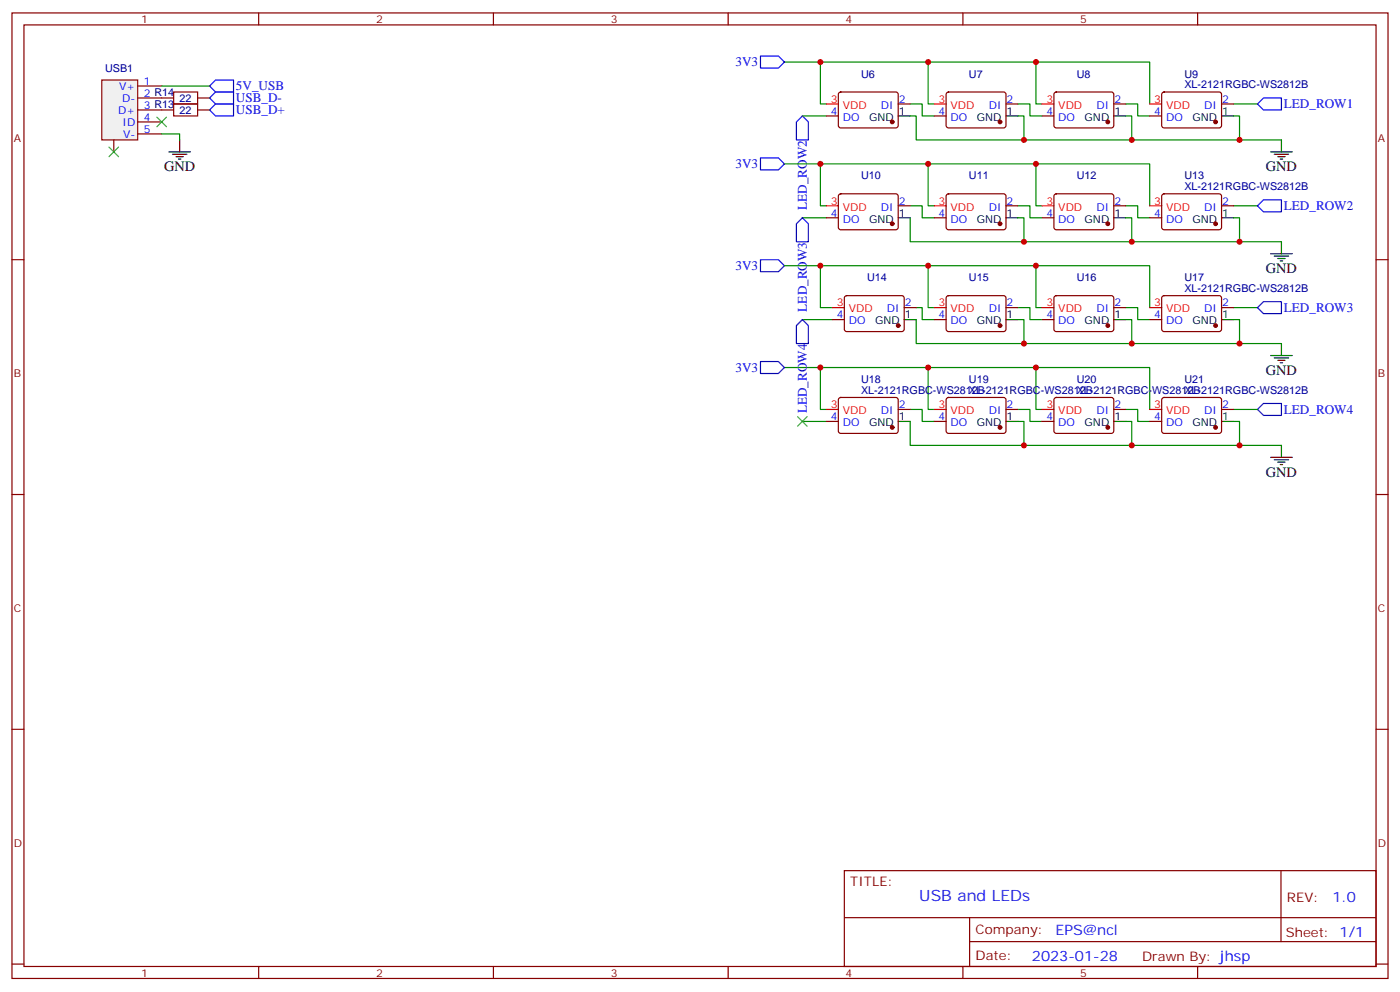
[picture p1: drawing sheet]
<svg xmlns="http://www.w3.org/2000/svg" width="412mm" height="292mm" viewBox="0 0 412 292" stroke-linecap="round" stroke-linejoin="round" font-family="sans-serif">
<g fill="none" stroke="#870000" stroke-width=".35">
<path d="M3.5 3.8h405.4v284.3h-405.4zM7.1 7.3h398.2v277.3h-398.2zM76.2 3.8v3.5M145.3 3.8v3.5M214.5 3.8v3.5M283.6 3.8v3.5M352.8 3.8v3.5M3.5 76.5h3.6M405.3 76.5h3.6M3.5 145.6h3.6M405.3 145.6h3.6M3.5 214.8h3.6"/>
<path d="M405.3 214.8h3.6M248.7 256.4h156.6v28.2h-156.6zM377.3 256.4v20.9M248.7 270.2h156.5M285.6 277.3h119.6M285.6 270.2v14.2M3.5 283.9h3.6M76.2 284.6v3.5M145.3 284.6v3.5M214.5 284.6v3.5M283.6 284.6v3.5M352.8 284.6v3.5"/>
<path d="M405.3 283.9h3.6"/>
</g>
<g fill="none" stroke="#008700" stroke-width=".35">
<path d="M231.1 18.3h107.6v12.3M241.7 18.3v12.3h1.7M273.4 18.3v12.3h1.8M305.2 18.3v12.3h1.7M236.4 34.1h7M268.1 30.6h3.5v3.5h3.6M268.1 34.1h1.8v7.1h107.6M299.9 30.6h3.5v3.5h3.5M299.9 34.1h1.7v7.1M331.6 34.1h1.8v7.1M331.6 30.6h3.5v3.5h3.6M363.4 34.1h1.7v7.1"/>
<path d="M363.4 30.6h7M231.1 48.3h107.6v12.3M241.7 48.3v12.3h1.7M273.4 48.3v12.3h1.8M305.2 48.3v12.3h1.7M231.1 78.2h107.6v12.4M236.4 64.1h7M241.7 78.2v12.4h3.5M268.1 64.1v7.1h109.4M268.1 60.6h3.5v3.5h3.6M273.4 78.2v12.4h1.8M299.9 64.1h1.7v7.1"/>
<path d="M299.9 60.6h3.5v3.5h3.5M305.2 78.2v12.4h1.7M331.6 60.6h3.5v3.5h3.6M331.6 64.1h1.8v7.1M363.4 64.1h1.7v7.1M363.4 60.6h7M236.4 94.1h8.8M269.9 94.1v7.1h107.6M269.9 90.6h1.7v3.5h3.6M299.9 94.1h1.7v7.1M299.9 90.6h3.5v3.5h3.5M331.6 90.6h3.5v3.5h3.6"/>
<path d="M331.6 94.1h1.8v7.1M363.4 94.1h1.7v7.1M363.4 90.6h7M231.1 108.2h107.6v12.4M241.7 108.2v12.4h1.7M273.4 108.2v12.4h1.8M305.2 108.2v12.4h1.7M236.4 124.1h7M268.1 120.6h3.5v3.5h3.6M268.1 124.1v7.1h109.4M299.9 120.6h3.5v3.5h3.5M299.9 124.1h1.7v7.1"/>
<path d="M331.6 124.1h1.8v7.1M331.6 120.6h3.5v3.5h3.6M363.4 124.1h1.7v7.1M363.4 120.6h7"/>
</g>
<path d="M224 16.5h5.3l1.8 1.8-1.8 1.7h-5.3zM236.4 34.1l1.7 1.8v5.3h-3.5v-5.3zM370.4 30.6l1.8-1.7h5.3v3.5h-5.3zM224 46.5h5.3l1.8 1.8-1.8 1.7h-5.3zM224 76.5h5.3l1.8 1.7-1.8 1.8h-5.3zM236.4 64.1l1.7 1.8v5.3h-3.5v-5.3zM370.4 60.6l1.8-1.8h5.3v3.6h-5.3zM236.4 94.1l1.7 1.8v5.3h-3.5v-5.3zM370.4 90.6l1.8-1.8h5.3v3.6h-5.3zM224 106.5h5.3l1.8 1.7-1.8 1.8h-5.3zM370.4 120.6l1.8-1.8h5.3v3.5h-5.3z" fill="none" stroke="#00f" stroke-width=".35"/>
<g fill="none" stroke="#000" stroke-width=".35">
<path d="M374.3 44.7h6.3M375.4 45.4h4.2M376.4 46.1h2.1M377.1 46.8h.7M377.5 41.2v3.5M374.3 74.7h6.3M375.4 75.4h4.2M376.4 76.1h2.1M377.1 76.8h.7M377.5 71.2v3.5M374.3 104.7h6.3M375.4 105.4h4.2"/>
<path d="M376.4 106.1h2.1M377.1 106.8h.7M377.5 101.2v3.5M374.3 134.7h6.3M375.4 135.4h4.2M376.4 136.1h2.1M377.1 136.8h.7M377.5 131.2v3.5"/>
</g>
<path d="M234.9 122.7l2.9 2.8M237.8 122.7l-2.9 2.8" fill="none" stroke="#3c3" stroke-width=".35"/>
<path d="M30 23.6h10.6v17.6h-10.6z" fill="#f0f0f0" stroke="#870000" stroke-width=".35"/>
<g fill="none" stroke="#870000" stroke-width=".35">
<path d="M40.6 25.3h7M40.6 28.9h10.6M40.6 32.4h10.6M40.6 35.9h7M40.6 39.4h7M58.2 28.9h3.5M58.2 32.4h3.5M243.4 34.1h3.5M247.2 27.3l.4-.2h16.6l.4 .7-.1 9.4-.6 .5-16.5-.1-.5-.6v-9.2zM264.6 30.6h3.5M275.2 34.1h3.5M278.9 27.3l.5-.2h16.5l.4 .7v9.4l-.7 .5-16.5-.1-.4-.6v-9.2z"/>
<path d="M296.3 30.6h3.6M306.9 34.1h3.5M310.7 27.3l.4-.2h16.6l.4 .7-.1 9.4-.6 .5-16.5-.1-.5-.6v-9.2zM328.1 30.6h3.5M338.7 34.1h3.5M342.4 27.3l.5-.2h16.5l.4 .7v9.4l-.7 .5-16.5-.1-.4-.6v-9.2zM359.8 30.6h3.6M33.5 41.2v3.5M247.2 57.3l.4-.2h16.6l.4 .7-.1 9.4-.6 .5-16.5-.1-.5-.6v-9.2zM278.9 57.3l.5-.2h16.5l.4 .7v9.4l-.7 .5-16.5-.1-.4-.6v-9.2zM310.7 57.3l.4-.2h16.6l.4 .7-.1 9.4-.6 .5-16.5-.1-.5-.6v-9.2zM342.4 57.3l.5-.2h16.5l.4 .7v9.4l-.7 .5-16.5-.1-.4-.6v-9.2z"/>
<path d="M243.4 64.1h3.5M264.6 60.6h3.5M275.2 64.1h3.5M296.3 60.6h3.6M306.9 64.1h3.5M328.1 60.6h3.5M338.7 64.1h3.5M359.8 60.6h3.6M245.2 94.1h3.5M248.9 87.3l.5-.2h16.5l.4 .7v9.4l-.7 .4h-16.5l-.4-.7v-9.1zM266.3 90.6h3.6M275.2 94.1h3.5"/>
<path d="M278.9 87.3l.5-.2h16.5l.4 .7v9.4l-.7 .4h-16.5l-.4-.7v-9.1zM296.3 90.6h3.6M306.9 94.1h3.5M310.7 87.3l.4-.2h16.6l.4 .7-.1 9.4-.6 .4h-16.5l-.5-.7v-9.1zM328.1 90.6h3.5M338.7 94.1h3.5M342.4 87.3l.5-.2h16.5l.4 .7v9.4l-.7 .4h-16.5l-.4-.7v-9.1zM359.8 90.6h3.6M247.2 117.3l.4-.2h16.6l.4 .7-.1 9.4-.6 .4h-16.5l-.5-.7v-9.1zM278.9 117.3l.5-.2h16.5l.4 .7v9.4l-.7 .4h-16.5l-.4-.7v-9.1zM310.7 117.3l.4-.2h16.6l.4 .7-.1 9.4-.6 .4h-16.5l-.5-.7v-9.1zM342.4 117.3l.5-.2h16.5l.4 .7v9.4l-.7 .4h-16.5l-.4-.7v-9.1z"/>
<path d="M243.4 124.1h3.5M264.6 120.6h3.5M275.2 124.1h3.5M296.3 120.6h3.6M306.9 124.1h3.5M328.1 120.6h3.5M338.7 124.1h3.5M359.8 120.6h3.6"/>
</g>
<path d="M46.2 34.5l2.8 2.8M49 34.5l-2.8 2.8M32.1 43.3l2.8 2.8M34.9 43.3l-2.8 2.8" fill="none" stroke="#3c3" stroke-width=".35"/>
<path d="M61.7 25.3l1.8-1.7h5.3v3.5h-5.3zM63.5 30.6h5.3v3.5h-5.3l-1.8-1.7zM63.5 27.1h5.3v3.5h-5.3l-1.8-1.7z" fill="none" stroke="#00f" stroke-width=".35"/>
<path d="M47.6 39.4h5.3v1.8M47.6 25.3h14.1" fill="none" stroke="#008700" stroke-width=".35"/>
<g fill="none" stroke="#000" stroke-width=".35">
<path d="M264.6 34.1h3.5M296.3 34.1h3.6M328.1 34.1h3.5M359.8 34.1h3.6M49.7 44.7h6.4M50.8 45.4h4.2M51.9 46.1h2.1M52.6 46.8h.7M52.9 41.2v3.5M264.6 64.1h3.5M296.3 64.1h3.6M328.1 64.1h3.5"/>
<path d="M359.8 64.1h3.6M266.3 94.1h3.6M296.3 94.1h3.6M328.1 94.1h3.5M359.8 94.1h3.6M264.6 124.1h3.5M296.3 124.1h3.6M328.1 124.1h3.5M359.8 124.1h3.6"/>
</g>
<path d="M51.2 27.1h7v3.5h-7zM51.2 30.6h7v3.5h-7z" fill="none" stroke="#a10000" stroke-width=".35"/>
<g fill="none" stroke="#f00" stroke-width=".35">
<path d="M243.4 30.6h3.5M275.2 30.6h3.5M306.9 30.6h3.5M338.7 30.6h3.5M243.4 60.6h3.5M275.2 60.6h3.5M306.9 60.6h3.5M338.7 60.6h3.5M245.2 90.6h3.5M275.2 90.6h3.5M306.9 90.6h3.5M338.7 90.6h3.5"/>
<path d="M243.4 120.6h3.5M275.2 120.6h3.5M306.9 120.6h3.5M338.7 120.6h3.5"/>
</g>
<g fill="#870000" stroke="#870000" stroke-width=".35">
<circle cx="262.8" cy="35.9" r=".53"/>
<circle cx="294.6" cy="35.9" r=".53"/>
<circle cx="326.3" cy="35.9" r=".53"/>
<circle cx="358.1" cy="35.9" r=".53"/>
<circle cx="262.8" cy="65.9" r=".53"/>
<circle cx="294.6" cy="65.9" r=".53"/>
<circle cx="326.3" cy="65.9" r=".53"/>
<circle cx="358.1" cy="65.9" r=".53"/>
<circle cx="264.6" cy="95.9" r=".53"/>
<circle cx="294.6" cy="95.9" r=".53"/>
<circle cx="326.3" cy="95.9" r=".53"/>
<circle cx="358.1" cy="95.9" r=".53"/>
<circle cx="262.8" cy="125.9" r=".53"/>
<circle cx="294.6" cy="125.9" r=".53"/>
<circle cx="326.3" cy="125.9" r=".53"/>
<circle cx="358.1" cy="125.9" r=".53"/>
</g>
<g fill="#c00">
<circle cx="273.4" cy="18.3" r=".88"/>
<circle cx="305.2" cy="18.3" r=".88"/>
<circle cx="241.7" cy="18.3" r=".88"/>
<circle cx="333.4" cy="41.2" r=".88"/>
<circle cx="301.6" cy="41.2" r=".88"/>
<circle cx="365.1" cy="41.2" r=".88"/>
<circle cx="365.1" cy="71.2" r=".88"/>
<circle cx="301.6" cy="71.2" r=".88"/>
<circle cx="333.4" cy="71.2" r=".88"/>
<circle cx="241.7" cy="48.3" r=".88"/>
<circle cx="305.2" cy="48.3" r=".88"/>
<circle cx="273.4" cy="48.3" r=".88"/>
<circle cx="273.4" cy="108.2" r=".88"/>
<circle cx="305.2" cy="108.2" r=".88"/>
<circle cx="241.7" cy="108.2" r=".88"/>
<circle cx="333.4" cy="131.2" r=".88"/>
<circle cx="301.6" cy="131.2" r=".88"/>
<circle cx="365.1" cy="131.2" r=".88"/>
<circle cx="365.1" cy="101.2" r=".88"/>
<circle cx="301.6" cy="101.2" r=".88"/>
<circle cx="333.4" cy="101.2" r=".88"/>
<circle cx="241.7" cy="78.2" r=".88"/>
<circle cx="305.2" cy="78.2" r=".88"/>
<circle cx="273.4" cy="78.2" r=".88"/>
</g>
<text font-size="4.6" fill="#00f" x="270.8" y="265.4">USB and LEDs</text>
<g font-size="4.2">
<text x="48.3" y="50.4">GND</text>
<text x="372.9" y="50.4">GND</text>
<text x="372.9" y="80.4">GND</text>
<text x="372.9" y="110.3">GND</text>
<text x="372.9" y="140.3">GND</text>
</g>
<g font-size="4.2" fill="#00f">
<text x="392.5" y="265.7">1.0</text>
<text x="310.9" y="275.2">EPS@ncl</text>
<text x="304" y="283">2023-01-28</text>
</g>
<g font-size="3.9" fill="#00f">
<text x="216.6" y="19.5">3V3</text>
<text x="69.5" y="26.5">5V_USB</text>
<text x="69.5" y="33.7">USB_D+</text>
<text x="69.5" y="30.2">USB_D-</text>
<text x="378.2" y="31.8">LED_ROW1</text>
<text x="216.6" y="49.5">3V3</text>
<text x="237.6" y="61.8" transform="rotate(-90 237.6 61.8)">LED_ROW2</text>
<text x="378.2" y="61.8">LED_ROW2</text>
<text x="216.6" y="79.5">3V3</text>
<text x="237.6" y="91.8" transform="rotate(-90 237.6 91.8)">LED_ROW3</text>
<text x="378.2" y="91.8">LED_ROW3</text>
<text x="216.6" y="109.5">3V3</text>
<text x="237.6" y="121.7" transform="rotate(-90 237.6 121.7)">LED_ROW4</text>
<text x="378.2" y="121.8">LED_ROW4</text>
</g>
<g font-size="3.9" fill="#800">
<text x="250.5" y="261">TITLE:</text>
<text x="379.1" y="265.7">REV:</text>
<text x="287.4" y="275.2">Company:</text>
<text x="378.7" y="275.8">Sheet: 1/1</text>
<text x="287.4" y="282.9">Date:</text>
<text x="336.4" y="282.9">Drawn By: jhsp</text>
</g>
<g font-size="3.2" fill="#800">
<text x="41.6" y="6.8">1</text>
<text x="110.8" y="6.8">2</text>
<text x="179.9" y="6.8">3</text>
<text x="249.1" y="6.8">4</text>
<text x="318.2" y="6.8">5</text>
<text x="4.1" y="41.9">A</text>
<text x="405.9" y="41.9">A</text>
<text x="4.1" y="111.1">B</text>
<text x="405.9" y="111.1">B</text>
<text x="4.1" y="180.2">C</text>
<text x="405.9" y="180.2">C</text>
<text x="4.1" y="249.3">D</text>
<text x="405.9" y="249.3">D</text>
<text x="41.6" y="287.6">1</text>
<text x="110.8" y="287.6">2</text>
<text x="179.9" y="287.6">3</text>
<text x="249.1" y="287.6">4</text>
<text x="318.2" y="287.6">5</text>
</g>
<g font-size="3.2" fill="#000080">
<text x="31" y="21.1">USB1</text>
<text x="253.7" y="22.9">U6</text>
<text x="285.4" y="22.9">U7</text>
<text x="317.2" y="22.9">U8</text>
<text x="348.9" y="22.9">U9</text>
<text x="348.9" y="26">XL-2121RGBC-WS2812B</text>
<text x="52.8" y="30">22</text>
<text x="52.8" y="33.5">22</text>
<text x="253.7" y="52.8">U10</text>
<text x="285.4" y="52.8">U11</text>
<text x="317.2" y="52.8">U12</text>
<text x="348.9" y="52.8">U13</text>
<text x="348.9" y="56">XL-2121RGBC-WS2812B</text>
<text x="255.4" y="82.8">U14</text>
<text x="285.4" y="82.8">U15</text>
<text x="317.2" y="82.8">U16</text>
<text x="348.9" y="82.8">U17</text>
<text x="348.9" y="86">XL-2121RGBC-WS2812B</text>
<text x="253.7" y="112.8">U18</text>
<text x="285.4" y="112.8">U19</text>
<text x="317.2" y="112.8">U20</text>
<text x="348.9" y="112.8">U21</text>
<text x="253.7" y="116">XL-2121RGBC-WS2812B</text>
<text x="285.4" y="116">XL-2121RGBC-WS2812B</text>
<text x="317.2" y="116">XL-2121RGBC-WS2812B</text>
<text x="348.9" y="116">XL-2121RGBC-WS2812B</text>
</g>
<g font-size="3.2" fill="#00f">
<text x="35.1" y="26.4">V+</text>
<text x="36" y="29.9">D-</text>
<text x="42.3" y="25">1</text>
<text x="42.3" y="28.5">2 R14</text>
<text x="34.8" y="33.4">D+</text>
<text x="42.3" y="32">3 R13</text>
<text x="42.3" y="35.6">4</text>
<text x="244.8" y="33.8">4</text>
<text x="248.2" y="35.6">DO</text>
<text x="259.5" y="32">DI</text>
<text x="264.8" y="30.3">2</text>
<text x="276.5" y="33.8">4</text>
<text x="280" y="35.6">DO</text>
<text x="291.2" y="32">DI</text>
<text x="296.5" y="30.3">2</text>
<text x="308.3" y="33.8">4</text>
<text x="311.7" y="35.6">DO</text>
<text x="323" y="32">DI</text>
<text x="328.3" y="30.3">2</text>
<text x="340" y="33.8">4</text>
<text x="343.5" y="35.6">DO</text>
<text x="354.7" y="32">DI</text>
<text x="360" y="30.3">2</text>
<text x="36.1" y="37">ID</text>
<text x="36.3" y="40.5">V-</text>
<text x="42.3" y="39.1">5</text>
<text x="244.8" y="63.8">4</text>
<text x="248.2" y="65.5">DO</text>
<text x="259.5" y="62">DI</text>
<text x="264.8" y="60.3">2</text>
<text x="276.5" y="63.8">4</text>
<text x="280" y="65.5">DO</text>
<text x="291.2" y="62">DI</text>
<text x="296.5" y="60.3">2</text>
<text x="308.3" y="63.8">4</text>
<text x="311.7" y="65.5">DO</text>
<text x="323" y="62">DI</text>
<text x="328.3" y="60.3">2</text>
<text x="340" y="63.8">4</text>
<text x="343.5" y="65.5">DO</text>
<text x="354.7" y="62">DI</text>
<text x="360" y="60.3">2</text>
<text x="246.5" y="93.8">4</text>
<text x="250" y="95.5">DO</text>
<text x="261.3" y="92">DI</text>
<text x="266.5" y="90.2">2</text>
<text x="276.5" y="93.8">4</text>
<text x="280" y="95.5">DO</text>
<text x="291.2" y="92">DI</text>
<text x="296.5" y="90.2">2</text>
<text x="308.3" y="93.8">4</text>
<text x="311.7" y="95.5">DO</text>
<text x="323" y="92">DI</text>
<text x="328.3" y="90.2">2</text>
<text x="340" y="93.8">4</text>
<text x="343.5" y="95.5">DO</text>
<text x="354.7" y="92">DI</text>
<text x="360" y="90.2">2</text>
<text x="244.8" y="123.8">4</text>
<text x="248.2" y="125.5">DO</text>
<text x="259.5" y="122">DI</text>
<text x="264.8" y="120.2">2</text>
<text x="276.5" y="123.8">4</text>
<text x="280" y="125.5">DO</text>
<text x="291.2" y="122">DI</text>
<text x="296.5" y="120.2">2</text>
<text x="308.3" y="123.8">4</text>
<text x="311.7" y="125.5">DO</text>
<text x="323" y="122">DI</text>
<text x="328.3" y="120.2">2</text>
<text x="340" y="123.8">4</text>
<text x="343.5" y="125.5">DO</text>
<text x="354.7" y="122">DI</text>
<text x="360" y="120.2">2</text>
</g>
<g font-size="3.2" fill="#f00">
<text x="244.8" y="30.3">3</text>
<text x="248.2" y="32">VDD</text>
<text x="276.5" y="30.3">3</text>
<text x="280" y="32">VDD</text>
<text x="308.3" y="30.3">3</text>
<text x="311.7" y="32">VDD</text>
<text x="340" y="30.3">3</text>
<text x="343.5" y="32">VDD</text>
<text x="244.8" y="60.3">3</text>
<text x="248.2" y="62">VDD</text>
<text x="276.5" y="60.3">3</text>
<text x="280" y="62">VDD</text>
<text x="308.3" y="60.3">3</text>
<text x="311.7" y="62">VDD</text>
<text x="340" y="60.3">3</text>
<text x="343.5" y="62">VDD</text>
<text x="246.5" y="90.2">3</text>
<text x="250" y="92">VDD</text>
<text x="276.5" y="90.2">3</text>
<text x="280" y="92">VDD</text>
<text x="308.3" y="90.2">3</text>
<text x="311.7" y="92">VDD</text>
<text x="340" y="90.2">3</text>
<text x="343.5" y="92">VDD</text>
<text x="244.8" y="120.2">3</text>
<text x="248.2" y="122">VDD</text>
<text x="276.5" y="120.2">3</text>
<text x="280" y="122">VDD</text>
<text x="308.3" y="120.2">3</text>
<text x="311.7" y="122">VDD</text>
<text x="340" y="120.2">3</text>
<text x="343.5" y="122">VDD</text>
</g>
<g font-size="3.2">
<text x="256" y="35.6">GND</text>
<text x="264.8" y="33.8">1</text>
<text x="287.7" y="35.6">GND</text>
<text x="296.5" y="33.8">1</text>
<text x="319.5" y="35.6">GND</text>
<text x="328.3" y="33.8">1</text>
<text x="351.2" y="35.6">GND</text>
<text x="360" y="33.8">1</text>
<text x="256" y="65.5">GND</text>
<text x="264.8" y="63.8">1</text>
<text x="287.7" y="65.5">GND</text>
<text x="296.5" y="63.8">1</text>
<text x="319.5" y="65.5">GND</text>
<text x="328.3" y="63.8">1</text>
<text x="351.2" y="65.5">GND</text>
<text x="360" y="63.8">1</text>
<text x="257.8" y="95.5">GND</text>
<text x="266.5" y="93.8">1</text>
<text x="287.7" y="95.5">GND</text>
<text x="296.5" y="93.8">1</text>
<text x="319.5" y="95.5">GND</text>
<text x="328.3" y="93.8">1</text>
<text x="351.2" y="95.5">GND</text>
<text x="360" y="93.8">1</text>
<text x="256" y="125.5">GND</text>
<text x="264.8" y="123.8">1</text>
<text x="287.7" y="125.5">GND</text>
<text x="296.5" y="123.8">1</text>
<text x="319.5" y="125.5">GND</text>
<text x="328.3" y="123.8">1</text>
<text x="351.2" y="125.5">GND</text>
<text x="360" y="123.8">1</text>
</g>
</svg>
